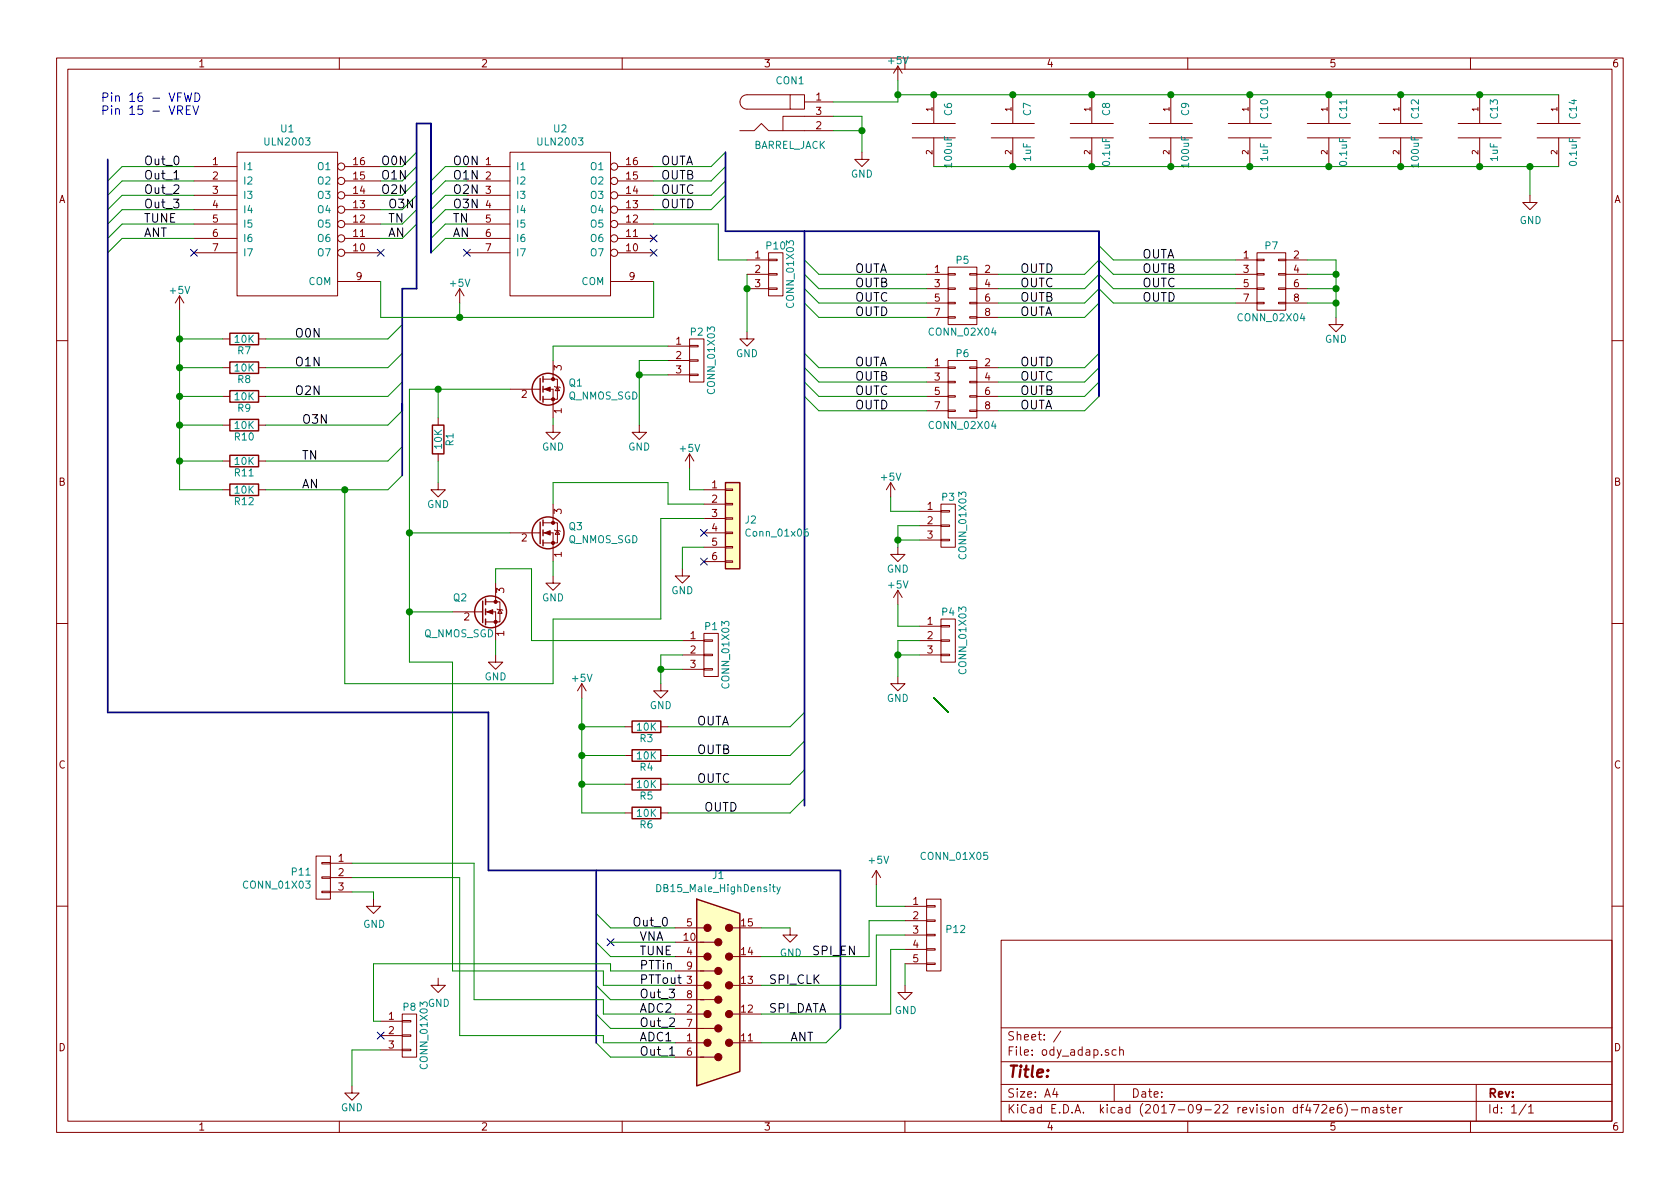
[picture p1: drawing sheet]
<svg xmlns="http://www.w3.org/2000/svg" width="297mm" height="210mm" viewBox="0 0 297 210" stroke-linecap="round" stroke-linejoin="round" font-family="sans-serif">
<g fill="none" stroke="#840000" stroke-width=".18">
<path d="M10 10.3h277v189.9h-277zM12 12.2h273v186.1h-273zM60 10.3v1.9M110 10.3v1.9M139.7 16.8h2.5v2.5h-2.5zM139.7 16.8h-7.6a1.27 1.27 0 0 0-1.3 1.2 1.27 1.27 0 0 0 1.3 1.3h7.6M142.2 18h5.1M158.7 11.7l-.7 1.2M158.7 11.7v2.5M158.7 11.7l.8 1.2M160 10.3v1.9M165.1 16.8v5"/>
<path d="M179.1 16.8v5M193 16.8v5M207 16.8v5M210 10.3v1.9M221 16.8v5M234.9 16.8v5M247.6 16.8v5M260 10.3v1.9M261.6 16.8v5M275.6 16.8v5M34.3 29.5h7.6M34.3 39.6h7.6"/>
<path d="M34.3 37.1h7.6M34.3 34.5h7.6M34.3 32h7.6M41.9 26.9h17.8v25.4h-17.8zM61 29.5h6.3M61 39.6h6.3M61 37.1h6.3M61 34.5h6.3M61 32h6.3M82.5 29.5h7.7M82.5 39.6h7.7M82.5 37.1h7.7"/>
<path d="M82.5 34.5h7.7M82.5 32h7.7M90.2 26.9h17.7v25.4h-17.7zM109.2 29.5h6.4M109.2 39.6h6.4M109.2 37.1h6.4M109.2 34.5h6.4M109.2 32h6.4M130.8 23.1h2.5l1.3-1.3 1.3 1.3h11.4M147.3 20.6h-8.9v2.5M152.4 26.9v1.3h1.3l-1.3 1.3-1.3-1.3h1.3M161.3 24.4h7.6"/>
<path d="M161.3 21.8h7.6M165.1 24.4v5.1M175.3 24.4h7.6M175.3 21.8h7.6M179.1 24.4v5.1M189.2 24.4h7.6M189.2 21.8h7.6M193 24.4v5.1M203.2 24.4h7.6M203.2 21.8h7.6M207 24.4v5.1M217.2 24.4h7.6"/>
<path d="M217.2 21.8h7.6M221 24.4v5.1M231.1 24.4h7.7M231.1 21.8h7.7M234.9 24.4v5.1M243.8 24.4h7.7M243.8 21.8h7.7M247.6 24.4v5.1M257.8 24.4h7.6M257.8 21.8h7.6M261.6 24.4v5.1M270.5 34.5v1.3h1.3l-1.3 1.3-1.3-1.3h1.3"/>
<path d="M271.8 24.4h7.6M271.8 21.8h7.6M275.6 24.4v5.1M31.7 52.3l-.7 1.3M31.7 52.3v2.6M31.7 52.3l.8 1.3M34.3 44.7h7.6M34.3 42.2h7.6M39.4 59.9h1.2M45.7 59.9h1.3M59.7 49.8h7.6M61 44.7h6.3"/>
<path d="M61 42.2h6.3M81.3 51l-.8 1.3M81.3 51v2.6M81.3 51l.7 1.3M82.5 44.7h7.7M82.5 42.2h7.7M107.9 49.8h7.7M109.2 44.7h6.4M109.2 42.2h6.4M121.9 59.9h2.6v7.7h-2.6zM132.1 58.7v1.2h1.2l-1.2 1.3-1.3-1.3h1.3M132.1 48.5h3.8"/>
<path d="M132.1 51h3.8M132.1 46h3.8M135.9 50.9h1.5v.3h-1.5zM135.9 48.4h1.5v.2h-1.5zM135.9 45.8h1.5v.3h-1.5zM135.9 44.7h2.5v7.6h-2.5zM163.8 48.5h3.8M163.8 51h3.8M163.8 53.6h3.8M163.8 56.1h3.8M167.6 56h1.3v.3h-1.3zM167.6 53.5h1.3v.2h-1.3z"/>
<path d="M167.6 50.9h1.3v.3h-1.3zM167.6 48.4h1.3v.2h-1.3zM167.6 47.2h5.1v10.2h-5.1zM171.4 56h1.3v.3h-1.3zM171.4 53.5h1.3v.2h-1.3zM171.4 50.9h1.3v.3h-1.3zM171.4 48.4h1.3v.2h-1.3zM172.7 48.5h3.8M172.7 51h3.8M172.7 53.6h3.8M172.7 56.1h3.8M218.4 48.5h3.8"/>
<path d="M218.4 51h3.8M218.4 53.6h3.8M218.4 46h3.8M222.2 53.5h1.3v.2h-1.3zM222.2 50.9h1.3v.3h-1.3zM222.2 48.4h1.3v.2h-1.3zM222.2 45.8h1.3v.3h-1.3zM222.2 44.7h5.1v10.2h-5.1zM226.1 53.5h1.2v.2h-1.2zM226.1 50.9h1.2v.3h-1.2zM226.1 48.4h1.2v.2h-1.2zM226.1 45.8h1.2v.3h-1.2z"/>
<path d="M227.3 48.5h3.8M227.3 51h3.8M227.3 53.6h3.8M227.3 46h3.8M236.2 56.1v1.3h1.3l-1.3 1.3-1.3-1.3h1.3M10 60.2h2M39.4 65h1.2M39.4 70.1h1.2M39.4 75.2h1.2M45.7 65h1.3M45.7 70.1h1.3M45.7 75.2h1.3"/>
<path d="M77.5 73.9v1.3M90.2 68.8h5M95.3 68.8h.2M96 68.8h1.8v5.1M96 67.1h1.8M97.8 75.2v1.2h1.3l-1.3 1.3-1.3-1.3h1.3M97.8 67.1h.8v3.5h-2.6M97.8 63.7v3.4M98 68.3l.2 .1h.7l.2 .2M98.6 68.4l.3 .7h-.7zM113 75.2v1.2h1.3l-1.3 1.3-1.2-1.3h1.2M118.1 61.2h3.8"/>
<path d="M118.1 63.7h3.8M118.1 66.3h3.8M121.9 66.2h1.5v.2h-1.5zM121.9 63.6h1.5v.3h-1.5zM121.9 61.1h1.5v.2h-1.5zM163.8 65h3.8M163.8 67.6h3.8M163.8 70.1h3.8M163.8 72.6h3.8M167.6 72.5h1.3v.3h-1.3zM167.6 70h1.3v.2h-1.3zM167.6 67.4h1.3v.3h-1.3z"/>
<path d="M167.6 64.9h1.3v.2h-1.3zM167.6 63.7h5.1v10.2h-5.1zM171.4 72.5h1.3v.3h-1.3zM171.4 70h1.3v.2h-1.3zM171.4 67.4h1.3v.3h-1.3zM171.4 64.9h1.3v.2h-1.3zM172.7 65h3.8M172.7 67.6h3.8M172.7 70.1h3.8M172.7 72.6h3.8M285 60.2h2M39.4 81.5h1.2"/>
<path d="M39.4 86.6h1.2M45.7 81.5h1.3M45.7 86.6h1.3M77.5 85.3v1.3h1.2l-1.2 1.3-1.3-1.3h1.3M77.5 80.3v1.2M90.2 94.2h5M95.3 94.2h.2M96 94.2h1.8v5.1M96 92.5h1.8M97.8 92.5h.8v3.5h-2.6M97.8 89.1v3.4M98 93.7l.2 .1h.7l.2 .2"/>
<path d="M98.6 93.8l.3 .7h-.7zM121.9 80.3l-.7 1.2M121.9 80.3v2.5M121.9 80.3l.8 1.2M124.5 86.6h3.8M124.5 94.2h3.8M124.5 89.1h3.8M124.5 91.7h3.8M124.5 96.8h3.8M124.5 99.3h3.8M128.3 99.2h1.2v.2h-1.2zM128.3 96.6h1.2v.3h-1.2z"/>
<path d="M128.3 94.1h1.2v.3h-1.2zM128.3 91.6h1.2v.2h-1.2zM128.3 89h1.2v.3h-1.2zM128.3 86.5h1.2v.2h-1.2zM157.5 85.3l-.8 1.3M157.5 85.3v2.6M157.5 85.3l.7 1.3M158.7 96.8v1.2h1.3l-1.3 1.3-1.2-1.3h1.2M162.6 90.4h3.8M162.6 93h3.8M162.6 95.5h3.8M166.4 95.4h1.5v.2h-1.5z"/>
<path d="M166.4 92.8h1.5v.3h-1.5zM166.4 90.3h1.5v.2h-1.5zM166.4 89.1h2.5v7.7h-2.5zM10 110.3h2M80 108.2h5.1M85.1 108.2h.2M85.9 108.2h1.7v5.1M85.9 106.4h1.7M87.6 106.4h.8v3.6h-2.5M87.6 115.8v1.3h1.3l-1.3 1.3-1.2-1.3h1.2M87.6 103.1v3.3M87.9 107.7l.1 .1h.8l.1 .1"/>
<path d="M88.4 107.8l.4 .7h-.8zM97.8 101.8v1.3h1.3l-1.3 1.3-1.3-1.3h1.3M120.6 100.6v1.2h1.3l-1.3 1.3-1.2-1.3h1.2M120.6 113.3h3.9M120.6 115.8h3.9M120.6 118.4h3.9M124.5 118.2h1.5v.3h-1.5zM124.5 115.7h1.5v.2h-1.5zM124.5 113.2h1.5v.2h-1.5zM124.5 112h2.5v7.6h-2.5zM158.7 119.6v1.3h1.3l-1.3 1.3-1.2-1.3h1.2M158.7 104.4v2.5"/>
<path d="M158.7 104.4l-.7 1.3M158.7 104.4l.8 1.3M162.6 110.7h3.8M162.6 113.3h3.8M162.6 115.8h3.8M166.4 115.7h1.5v.2h-1.5zM166.4 113.2h1.5v.2h-1.5zM166.4 110.6h1.5v.3h-1.5zM166.4 109.5h2.5v7.6h-2.5zM285 110.3h2M102.9 120.9l-.8 1.3M102.9 120.9v2.5"/>
<path d="M102.9 120.9l.7 1.3M110.5 128.5h1.3M110.5 133.6h1.3M110.5 138.7h1.3M116.8 120.9v1.3h1.3l-1.3 1.2-1.2-1.2h1.2M116.8 128.5h1.3M116.8 133.6h1.3M116.8 138.7h1.3M55.9 151.4h2.5v7.6h-2.5zM56.9 157.6h1.5v.3h-1.5zM56.9 155.1h1.5v.2h-1.5zM56.9 152.5h1.5v.3h-1.5z"/>
<path d="M58.4 152.6h3.8M58.4 155.2h3.8M58.4 157.7h3.8M66 159v1.3h1.3l-1.3 1.2-1.2-1.2h1.2M110.5 143.8h1.3M116.8 143.8h1.3M154.9 153.9l-.7 1.3M154.9 153.9v2.6M154.9 153.9l.8 1.3M163.8 159h2.6v12.7h-2.6zM10 160.2h2M71.1 179.3h2.6v7.6h-2.6z"/>
<path d="M77.5 173v1.2h1.2l-1.2 1.3-1.3-1.3h1.3M119.4 176.8h7M119.4 171.7h7M119.4 166.6h7M119.4 179.3h5.1M119.4 174.2h5.1M119.4 169.2h5.1M119.4 164.1h5.1M129.5 179.3h5.1M129.5 174.2h5.1M129.5 169.2h5.1M129.5 164.1h5.1"/>
<path d="M139.7 164.1v1.2h1.3l-1.3 1.3-1.3-1.3h1.3M160 174.2v1.3h1.3l-1.3 1.3-1.3-1.3h1.3M160 160.3h3.8M160 162.8h3.8M160 165.3h3.8M160 167.9h3.8M160 170.4h3.8M163.8 170.3h1.6v.3h-1.6zM163.8 167.8h1.6v.2h-1.6zM163.8 165.2h1.6v.3h-1.6zM163.8 162.7h1.6v.2h-1.6zM163.8 160.1h1.6v.3h-1.6z"/>
<path d="M177 166.3h108v32h-108zM285 160.2h2M60 198.3v1.9M62.2 192v1.3h1.3l-1.3 1.3-1.2-1.3h1.2M67.3 180.6h3.8M67.3 183.1h3.8M67.3 185.7h3.8M71.1 185.5h1.5v.3h-1.5zM71.1 183h1.5v.3h-1.5zM71.1 180.5h1.5v.2h-1.5zM110 198.3v1.9M119.4 181.9h7"/>
<path d="M119.4 186.9h7M119.4 184.4h5.1M129.5 184.4h5.1M160 198.3v1.9M177 194.8h108M177 191.8h108M177 187.8h108M177 181.8h108M186.5 192.5l-.4 1h1M186.8 193v1M187.6 182.3l-1.3 2M197 191.8v3"/>
<path d="M197.3 185.7l-.4-.1-.3 .3 .1 .6 .2 .1 .4-.1M198 185.7a.37 .37 0 0 1 .6 .1v.8M198 185.1v1.5M210 198.3v1.9M232.2 195.3h1l-.6 1.5M233.7 195.5l.2-.2h.4l.2 .2 .1 .3-.9 1h.9M235.2 196.3l.7-.1-.1-.3-.4-.1-.2 .2v.7h.6M237.2 195.3a.59 .59 0 0 0-.8 .7v.5l.2 .2 .4 .1 .2-.1 .1-.5-.1-.2-.5-.1-.3 .3M237.8 195.1a1.71 1.71 0 0 1 0 2.3M238.9 196.3h1.2M240.8 196l.2-.2 .4 .1v.9M240.8 195.8v1"/>
<path d="M241.4 196a.36 .36 0 0 1 .4-.2 .36 .36 0 0 1 .3 .2v.8M242.8 195.9h.6v.9M243.4 196.2l-.5 .1a.29 .29 0 0 0-.2 .2 .29 .29 0 0 0 .2 .3l.5-.1M244.7 195.9a.37 .37 0 0 0-.6 .1v.3l.6 .1v.1l-.2 .3-.4-.1M245.1 195.8h.6M245.4 195.3v1.3l.3 .2M246.2 196.3l.7-.1-.1-.3-.4-.1-.2 .2v.7h.6M247.5 195.8v1M247.9 195.8l-.4 .3M260 198.3v1.9M261 191.8v6.5M269.8 195.2l-1.2 2"/>
<path d="M270.3 195.8l.4-.5v1.5M270.3 196.8h.8"/>
<circle cx="60.3" cy="39.6" r=".63"/>
<circle cx="60.3" cy="37.1" r=".63"/>
<circle cx="60.3" cy="34.5" r=".63"/>
<circle cx="60.3" cy="29.5" r=".63"/>
<circle cx="60.3" cy="32" r=".63"/>
<circle cx="108.6" cy="29.5" r=".63"/>
<circle cx="108.6" cy="32" r=".63"/>
<circle cx="108.6" cy="39.6" r=".63"/>
<circle cx="108.6" cy="37.1" r=".63"/>
<circle cx="108.6" cy="34.5" r=".63"/>
<circle cx="60.3" cy="44.7" r=".63"/>
<circle cx="60.3" cy="42.2" r=".63"/>
<circle cx="108.6" cy="42.2" r=".63"/>
<circle cx="108.6" cy="44.7" r=".63"/>
</g>
<g fill="none" stroke="#840000" stroke-width=".25">
<path d="M40.6 58.9h5.1v2.1h-5.1zM40.6 64h5.1v2h-5.1zM40.6 69.1h5.1v2h-5.1zM40.6 74.2h5.1v2h-5.1zM76.5 75.2h2v5.1h-2zM95.5 66.9v3.8M96 66.5v1.1M96 68.3v1M96 70.1v1M40.6 80.5h5.1v2h-5.1zM40.6 85.6h5.1v2h-5.1zM95.5 92.3v3.8"/>
<path d="M96 91.9v1.1M96 93.7v1M96 95.5v1M128.3 85.3h2.5v15.3h-2.5zM85.3 106.3v3.8M85.9 105.9v1M85.9 107.7v1M85.9 109.5v1M111.8 127.5h5v2h-5zM111.8 132.6h5v2h-5zM111.8 137.7h5v2h-5zM111.8 142.7h5v2.1h-5z"/>
<path d="M123.2 159l7.6 2.5v28l-7.6 2.5z"/>
<circle cx="96.9" cy="68.8" r="2.82"/>
<circle cx="96.9" cy="94.2" r="2.82"/>
<circle cx="86.7" cy="108.2" r="2.82"/>
</g>
<path d="M31.4 19.5l.7-.1 .2-.2-.1-.4-.2-.1h-.6v1.5M31.8 19.5l.5 .7M32.6 16.4l.3 1.6 .3-1.1 .3 1.1 .4-1.6M32.9 19.4h.6M33.7 18.7h-.8v1.5h.8M34.1 18.7l.5 1.5 .5-1.5M34.5 16.4a.77 .77 0 0 1 .8 .8 .77 .77 0 0 1-.8 .8z" fill="none" stroke="#0000c2" stroke-width=".18"/>
<g fill="none" stroke="#008400" stroke-width=".18">
<path d="M158.7 14.2v3.8h-11.4M158.7 16.8h116.9M34.3 29.5h-12.7l-2.6 2.5M34.3 32h-12.7l-2.6 2.5M34.3 34.5h-12.7l-2.6 2.6M34.3 37.1h-12.7l-2.6 2.5M34.3 39.6h-12.7l-2.6 2.6M73.7 26.9l-2.6 2.6h-3.8M73.7 29.5l-2.6 2.5h-3.8M73.7 32l-2.6 2.5h-3.8M73.7 34.5l-2.6 2.6h-3.8M73.7 39.6l-2.6 2.6h-3.8"/>
<path d="M73.7 37.1l-2.6 2.5h-3.8M82.5 29.5h-3.8l-2.5 2.5M82.5 37.1h-3.8l-2.5 2.5M82.5 34.5h-3.8l-2.5 2.6M82.5 32h-3.8l-2.5 2.5M82.5 39.6h-3.8l-2.5 2.6M115.6 39.6h11.4v6.4h5.1M128.3 26.9l-2.6 2.6h-10.1M128.3 29.5l-2.6 2.5h-10.1M128.3 32l-2.6 2.5h-10.1M128.3 34.5l-2.6 2.6h-10.1M147.3 20.6h5.1v6.3"/>
<path d="M147.3 23.1h5.1M165.1 29.5h110.5M270.5 29.5v5M31.7 54.9v31.7h7.7M31.7 59.9h7.7M34.3 42.2h-12.7l-2.6 2.5M67.3 49.8v6.3h48.3v-6.3M71.1 57.4l-2.5 2.5h-21.6M81.3 53.6v2.5M82.5 42.2h-3.8l-2.5 2.5M132.1 48.5v10.2M142.2 46l2.6 2.5h19"/>
<path d="M142.2 48.5l2.6 2.5h19M142.2 51l2.6 2.6h19M142.2 53.6l2.6 2.5h19M176.5 48.5h15.3l2.5-2.5 2.5 2.5h21.6M176.5 51h15.3l2.5-2.5 2.5 2.5h21.6M176.5 53.6h15.3l2.5-2.6 2.5 2.6h21.6M194.3 53.6l-2.5 2.5h-15.3M194.3 43.4l2.5 2.6h21.6M231.1 48.5h5.1M231.1 51h5.1M231.1 53.6h5.1M231.1 46h5.1v10.1"/>
<path d="M31.7 65h7.7M31.7 70.1h7.7M31.7 75.2h7.7M71.1 72.6l-2.5 2.6h-21.6M71.1 67.6l-2.5 2.5h-21.6M71.1 62.5l-2.5 2.5h-21.6M71.1 79l-2.5 2.5h-21.6M77.5 68.8v5.1M90.2 68.8h-17.8v48.3h7.6v54.6h26.7v2.5h12.7M97.8 73.9v1.3M113 66.3h5.1M118.1 63.7h-5.1v11.5"/>
<path d="M118.1 61.2h-20.3v2.5M142.2 62.5l2.6 2.5h19M142.2 65l2.6 2.6h19M142.2 67.6l2.6 2.5h19M142.2 70.1l2.6 2.5h19M194.3 62.5l-2.5 2.5h-15.3M194.3 65l-2.5 2.6h-15.3M194.3 67.6l-2.5 2.5h-15.3M194.3 70.1l-2.5 2.5h-15.3M31.7 81.5h7.7M61 86.6v34.3h36.8v-11.4h19v-17.8h7.7M71.1 84.1l-2.5 2.5h-21.6"/>
<path d="M72.4 94.2h17.8M77.5 81.5v3.8M97.8 89.1v-3.8h20.3v3.8h6.4M97.8 99.3v2.5M121.9 82.8v3.8h2.6M124.5 96.8h-3.9v3.8M157.5 87.9v2.5h5.1M158.7 95.5h3.9M162.6 93h-3.9v3.8M72.4 108.2h7.6M87.6 103.1v-2.5h6.4v12.7h26.6M87.6 113.3v2.5"/>
<path d="M116.8 118.4h3.8M120.6 115.8h-3.8v5.1M158.7 106.9v3.8h3.9M158.7 115.8h3.9M162.6 113.3h-3.9v6.3M102.9 123.4v20.4h7.6M102.9 138.7h7.6M102.9 133.6h7.6M102.9 128.5h7.6M142.2 126l-2.5 2.5h-21.6M142.2 131.1l-2.5 2.5h-21.6M142.2 136.1l-2.5 2.6h-21.6"/>
<path d="M165.1 123.4l2.5 2.6M62.2 155.2h19.1v27.9h25.4v1.3h12.7M62.2 152.6h21.6v24.2h22.9v2.5h12.7M62.2 157.7h3.8v1.3M142.2 141.2l-2.5 2.6h-21.6M154.9 156.5v3.8h5.1M105.4 161.5l2.5 2.6h11.5M105.4 166.6l2.5 2.6h11.5M105.4 174.2l2.5 2.6h11.5M105.4 179.3l2.5 2.6h11.5M107.9 166.6h11.5M119.4 171.7h-11.5v-1.3h-41.9v10.2h1.3"/>
<path d="M134.6 164.1h5.1M160 167.9h-2.5v11.4h-22.9M160 162.8h-6.3v6.4h-19.1M160 165.3h-5.1v8.9h-20.3M160 170.4v3.8M67.3 185.7h-5.1v6.3M105.4 184.4l2.5 2.5h11.5M148.6 181.9l-2.6 2.5h-11.4"/>
</g>
<path d="M30.8 31.7h.8M118.4 186.6h.9" fill="none" stroke="#000" stroke-width=".18"/>
<g fill="none" stroke="#000084" stroke-width=".18">
<path d="M33.7 44.1l1.2 1.2M34.9 44.1l-1.2 1.2M66.7 44.1l1.2 1.2M67.9 44.1l-1.2 1.2M81.9 44.1l1.3 1.2M83.2 44.1l-1.3 1.2M115 44.1l1.2 1.2M115 41.5l1.2 1.3M116.2 44.1l-1.2 1.2M116.2 41.5l-1.2 1.3M123.9 93.6l1.2 1.2M123.9 98.7l1.2 1.2"/>
<path d="M125.1 93.6l-1.2 1.2M125.1 98.7l-1.2 1.2M107.3 166l1.3 1.2M108.6 166l-1.3 1.2M66.7 182.5l1.2 1.2M67.9 182.5l-1.2 1.2"/>
</g>
<g fill="#ffffc2" stroke="#ffffc2" stroke-width=".18">
<path d="M123.2 159l7.6 2.5v28l-7.6 2.5z"/>
<path d="M128.3 85.3h2.5v15.3h-2.5z"/>
</g>
<g fill="#840000" stroke="#840000" stroke-width=".18">
<path d="M96.3 68.8l1-.4v.8z"/>
<path d="M96.3 94.2l1-.4v.8z"/>
<path d="M86.1 108.2l1-.4v.8z"/>
<circle cx="125.1" cy="184.4" r=".63"/>
<circle cx="125.1" cy="179.3" r=".63"/>
<circle cx="125.1" cy="174.2" r=".63"/>
<circle cx="125.1" cy="169.2" r=".63"/>
<circle cx="125.1" cy="164.1" r=".63"/>
<circle cx="127" cy="186.9" r=".63"/>
<circle cx="127" cy="181.9" r=".63"/>
<circle cx="127" cy="176.8" r=".63"/>
<circle cx="127" cy="171.7" r=".63"/>
<circle cx="127" cy="166.6" r=".63"/>
<circle cx="128.9" cy="184.4" r=".63"/>
<circle cx="128.9" cy="179.3" r=".63"/>
<circle cx="128.9" cy="174.2" r=".63"/>
<circle cx="128.9" cy="169.2" r=".63"/>
<circle cx="128.9" cy="164.1" r=".63"/>
<circle cx="97.8" cy="70.6" r=".28"/>
<circle cx="97.8" cy="67.1" r=".28"/>
<circle cx="97.8" cy="96" r=".28"/>
<circle cx="97.8" cy="92.5" r=".28"/>
<circle cx="87.6" cy="110" r=".28"/>
<circle cx="87.6" cy="106.4" r=".28"/>
</g>
<path d="M142.8 93.5l-.4 .1a.87 .87 0 0 0 0 1.2l.5-.1v-.5l-.5-.2-.2 .3M116.1 156.4a.64 .64 0 0 1 .8 .6 .64 .64 0 0 1-.8 .7zM136.6 156.8h.5M136.8 156.4v1.1l.3 .2M137.4 156.8l.3 .9M138 156.8l-.5 1.2-.1 .1" fill="none" stroke="#008484" stroke-width=".18"/>
<g fill="#008400" stroke="#008400" stroke-width=".25">
<circle cx="152.4" cy="23.1" r=".51"/>
<circle cx="77.5" cy="68.8" r=".51"/>
<circle cx="158.8" cy="95.5" r=".51"/>
<circle cx="158.8" cy="115.8" r=".51"/>
<circle cx="102.9" cy="138.7" r=".51"/>
<circle cx="102.9" cy="133.6" r=".51"/>
<circle cx="102.9" cy="128.5" r=".51"/>
<circle cx="236.2" cy="48.5" r=".51"/>
<circle cx="236.2" cy="51" r=".51"/>
<circle cx="236.2" cy="53.6" r=".51"/>
<circle cx="158.8" cy="16.8" r=".51"/>
<circle cx="165.1" cy="16.8" r=".51"/>
<circle cx="179.1" cy="16.8" r=".51"/>
<circle cx="193" cy="16.8" r=".51"/>
<circle cx="207" cy="16.8" r=".51"/>
<circle cx="221" cy="16.8" r=".51"/>
<circle cx="235" cy="16.8" r=".51"/>
<circle cx="247.7" cy="16.8" r=".51"/>
<circle cx="261.6" cy="16.8" r=".51"/>
<circle cx="179.1" cy="29.5" r=".51"/>
<circle cx="193" cy="29.5" r=".51"/>
<circle cx="207" cy="29.5" r=".51"/>
<circle cx="221" cy="29.5" r=".51"/>
<circle cx="235" cy="29.5" r=".51"/>
<circle cx="247.7" cy="29.5" r=".51"/>
<circle cx="261.6" cy="29.5" r=".51"/>
<circle cx="270.5" cy="29.5" r=".51"/>
<circle cx="72.4" cy="94.2" r=".51"/>
<circle cx="31.8" cy="70.1" r=".51"/>
<circle cx="31.8" cy="65" r=".51"/>
<circle cx="31.8" cy="59.9" r=".51"/>
<circle cx="81.3" cy="56.1" r=".51"/>
<circle cx="31.8" cy="81.5" r=".51"/>
<circle cx="31.8" cy="75.2" r=".51"/>
<circle cx="132.1" cy="51" r=".51"/>
<circle cx="113" cy="66.3" r=".51"/>
<circle cx="61" cy="86.6" r=".51"/>
<circle cx="72.4" cy="108.2" r=".51"/>
<circle cx="116.8" cy="118.4" r=".51"/>
</g>
<path d="M19 28.2v97.8h67.4v27.9h62.2v28M128.3 26.9v14h66v29.2M76.2 44.7v-22.9h-2.5v29.2h-2.6v33.1M142.2 40.9v101.6M105.4 153.9v30.5" fill="none" stroke="#000084" stroke-width=".3"/>
<text font-size="2.8" fill="#840000" x="178" y="190.5">Title:</text>
<g font-size="2.1" fill="#0000c2">
<text x="17.8" y="18">Pin 16 - VFWD</text>
<text x="17.8" y="20.3">Pin 15 - VREV</text>
</g>
<g font-size="2.1">
<text x="25.4" y="29.2">Out_0</text>
<text x="67.3" y="29.2">O0N</text>
<text x="80" y="29.2">O0N</text>
<text x="116.8" y="29.2">OUTA</text>
<text x="25.4" y="31.7">Out_1</text>
<text x="25.4" y="34.3">Out_2</text>
<text x="67.3" y="31.7">O1N</text>
<text x="67.3" y="34.3">O2N</text>
<text x="80" y="31.7">O1N</text>
<text x="80" y="34.3">O2N</text>
<text x="116.8" y="31.7">OUTB</text>
<text x="116.8" y="34.3">OUTC</text>
<text x="25.4" y="36.8">Out_3</text>
<text x="25.4" y="39.4">TUNE</text>
<text x="25.4" y="41.9">ANT</text>
<text x="68.6" y="36.8">O3N</text>
<text x="68.6" y="39.4">TN</text>
<text x="68.6" y="41.9">AN</text>
<text x="80" y="36.8">O3N</text>
<text x="80" y="39.4">TN</text>
<text x="80" y="41.9">AN</text>
<text x="116.8" y="36.8">OUTD</text>
<text x="201.9" y="45.7">OUTA</text>
<text x="151.1" y="48.3">OUTA</text>
<text x="151.1" y="50.8">OUTB</text>
<text x="151.1" y="53.3">OUTC</text>
<text x="180.3" y="48.3">OUTD</text>
<text x="180.3" y="50.8">OUTC</text>
<text x="180.3" y="53.3">OUTB</text>
<text x="201.9" y="48.3">OUTB</text>
<text x="201.9" y="50.8">OUTC</text>
<text x="201.9" y="53.3">OUTD</text>
<text x="52.1" y="59.7">O0N</text>
<text x="151.1" y="55.9">OUTD</text>
<text x="180.3" y="55.9">OUTA</text>
<text x="52.1" y="64.8">O1N</text>
<text x="151.1" y="64.8">OUTA</text>
<text x="180.3" y="64.8">OUTD</text>
<text x="52.1" y="69.8">O2N</text>
<text x="151.1" y="67.3">OUTB</text>
<text x="151.1" y="69.8">OUTC</text>
<text x="180.3" y="67.3">OUTC</text>
<text x="180.3" y="69.8">OUTB</text>
<text x="53.3" y="74.9">O3N</text>
<text x="151.1" y="72.4">OUTD</text>
<text x="180.3" y="72.4">OUTA</text>
<text x="53.3" y="81.3">TN</text>
<text x="53.3" y="86.4">AN</text>
<text x="123.2" y="128.3">OUTA</text>
<text x="123.2" y="133.3">OUTB</text>
<text x="123.2" y="138.4">OUTC</text>
<text x="124.5" y="143.5">OUTD</text>
<text x="111.8" y="163.8">Out_0</text>
<text x="113" y="166.4">VNA</text>
<text x="113" y="174">PTTout</text>
<text x="113" y="168.9">TUNE</text>
<text x="113" y="171.4">PTTin</text>
<text x="135.9" y="174">SPI_CLK</text>
<text x="143.5" y="168.9">SPI_EN</text>
<text x="113" y="179.1">ADC2</text>
<text x="113" y="176.5">Out_3</text>
<text x="135.9" y="179.1">SPI_DATA</text>
<text x="113" y="184.1">ADC1</text>
<text x="113" y="181.6">Out_2</text>
<text x="139.7" y="184.1">ANT</text>
<text x="113" y="186.7">Out_1</text>
</g>
<g font-size="2.1" fill="#840000">
<text x="178" y="184">Sheet: /</text>
<text x="178" y="186.7">File: ody_adap.sch</text>
<text x="178" y="196.9">KiCad E.D.A. kicad (2017-09-22 revision df472e6)-master</text>
<text x="178" y="194.1">Size: A4</text>
<text x="200" y="194.1">Date:</text>
<text x="263" y="194.1">Rev:</text>
<text x="263" y="196.9">Id: 1/1</text>
</g>
<g font-size="1.8" fill="#840000">
<text x="35" y="11.9">1</text>
<text x="85" y="11.9">2</text>
<text x="135" y="11.9">3</text>
<text x="185" y="11.9">4</text>
<text x="235" y="11.9">5</text>
<text x="285" y="11.9">6</text>
<text x="144.3" y="17.8">1</text>
<text x="144.3" y="22.9">2</text>
<text x="144.3" y="20.3">3</text>
<text x="37.6" y="29.2">1</text>
<text x="62.5" y="29.2">16</text>
<text x="85.9" y="29.2">1</text>
<text x="110.8" y="29.2">16</text>
<text x="10.4" y="35.9">A</text>
<text x="37.6" y="31.7">2</text>
<text x="37.6" y="34.3">3</text>
<text x="62.5" y="34.3">14</text>
<text x="62.5" y="31.7">15</text>
<text x="85.9" y="31.7">2</text>
<text x="85.9" y="34.3">3</text>
<text x="110.8" y="34.3">14</text>
<text x="110.8" y="31.7">15</text>
<text x="285.4" y="35.9">A</text>
<text x="37.6" y="36.8">4</text>
<text x="37.6" y="39.4">5</text>
<text x="37.6" y="41.9">6</text>
<text x="62.5" y="41.9">11</text>
<text x="62.5" y="39.4">12</text>
<text x="62.5" y="36.8">13</text>
<text x="85.9" y="36.8">4</text>
<text x="85.9" y="39.4">5</text>
<text x="85.9" y="41.9">6</text>
<text x="110.8" y="41.9">11</text>
<text x="110.8" y="39.4">12</text>
<text x="110.8" y="36.8">13</text>
<text x="37.6" y="44.4">7</text>
<text x="62.5" y="44.4">10</text>
<text x="85.9" y="44.4">7</text>
<text x="110.8" y="44.4">10</text>
<text x="133.5" y="45.7">1</text>
<text x="219.9" y="45.7">1</text>
<text x="228.8" y="45.7">2</text>
<text x="63" y="49.5">9</text>
<text x="111.3" y="49.5">9</text>
<text x="133.5" y="48.3">2</text>
<text x="133.5" y="50.8">3</text>
<text x="165.3" y="48.3">1</text>
<text x="165.3" y="50.8">3</text>
<text x="165.3" y="53.3">5</text>
<text x="174.1" y="48.3">2</text>
<text x="174.1" y="50.8">4</text>
<text x="174.1" y="53.3">6</text>
<text x="219.9" y="48.3">3</text>
<text x="219.9" y="50.8">5</text>
<text x="219.9" y="53.3">7</text>
<text x="228.8" y="48.3">4</text>
<text x="228.8" y="50.8">6</text>
<text x="228.8" y="53.3">8</text>
<text x="165.3" y="55.9">7</text>
<text x="174.1" y="55.9">8</text>
<text x="99.3" y="65.5" transform="rotate(-90 99.3 65.5)">3</text>
<text x="119.5" y="61">1</text>
<text x="119.5" y="63.5">2</text>
<text x="165.3" y="64.8">1</text>
<text x="174.1" y="64.8">2</text>
<text x="92.2" y="70.4">2</text>
<text x="119.5" y="66">3</text>
<text x="165.3" y="67.3">3</text>
<text x="165.3" y="69.8">5</text>
<text x="174.1" y="67.3">4</text>
<text x="174.1" y="69.8">6</text>
<text x="99.3" y="73.1" transform="rotate(-90 99.3 73.1)">1</text>
<text x="165.3" y="72.4">7</text>
<text x="174.1" y="72.4">8</text>
<text x="10.4" y="85.9">B</text>
<text x="125.9" y="86.4">1</text>
<text x="125.9" y="88.9">2</text>
<text x="285.4" y="85.9">B</text>
<text x="92.2" y="95.8">2</text>
<text x="99.3" y="90.9" transform="rotate(-90 99.3 90.9)">3</text>
<text x="125.9" y="91.4">3</text>
<text x="125.9" y="94">4</text>
<text x="164" y="90.2">1</text>
<text x="164" y="92.7">2</text>
<text x="164" y="95.2">3</text>
<text x="99.3" y="98.5" transform="rotate(-90 99.3 98.5)">1</text>
<text x="125.9" y="96.5">5</text>
<text x="125.9" y="99.1">6</text>
<text x="89.2" y="104.9" transform="rotate(-90 89.2 104.9)">3</text>
<text x="82.1" y="109.7">2</text>
<text x="89.2" y="112.5" transform="rotate(-90 89.2 112.5)">1</text>
<text x="122.1" y="113">1</text>
<text x="164" y="110.5">1</text>
<text x="164" y="113">2</text>
<text x="122.1" y="115.6">2</text>
<text x="122.1" y="118.1">3</text>
<text x="164" y="115.6">3</text>
<text x="10.4" y="135.9">C</text>
<text x="285.4" y="135.9">C</text>
<text x="59.8" y="152.4">1</text>
<text x="59.8" y="154.9">2</text>
<text x="59.8" y="157.5">3</text>
<text x="161.4" y="160">1</text>
<text x="121" y="166.4">10</text>
<text x="121.4" y="163.8">5</text>
<text x="131.1" y="163.8">15</text>
<text x="161.4" y="162.6">2</text>
<text x="161.4" y="165.1">3</text>
<text x="161.4" y="167.6">4</text>
<text x="121.4" y="174">3</text>
<text x="121.4" y="168.9">4</text>
<text x="121.4" y="171.4">9</text>
<text x="131.1" y="174">13</text>
<text x="131.1" y="168.9">14</text>
<text x="161.4" y="170.2">5</text>
<text x="121.4" y="179.1">2</text>
<text x="121.4" y="176.5">8</text>
<text x="131.1" y="179.1">12</text>
<text x="10.4" y="185.9">D</text>
<text x="68.7" y="180.3">1</text>
<text x="68.7" y="182.9">2</text>
<text x="68.7" y="185.4">3</text>
<text x="121.4" y="184.1">1</text>
<text x="121.4" y="181.6">7</text>
<text x="131.1" y="184.1">11</text>
<text x="285.4" y="185.9">D</text>
<text x="121.4" y="186.7">6</text>
<text x="35" y="199.9">1</text>
<text x="85" y="199.9">2</text>
<text x="135" y="199.9">3</text>
<text x="185" y="199.9">4</text>
<text x="235" y="199.9">5</text>
<text x="285" y="199.9">6</text>
</g>
<g font-size="1.8" fill="#008484">
<text x="157.1" y="11.3">+5V</text>
<text x="137.3" y="14.9">CON1</text>
<text x="49.7" y="23.4">U1</text>
<text x="97.9" y="23.4">U2</text>
<text x="168.3" y="20.4" transform="rotate(-90 168.3 20.4)">C6</text>
<text x="182.3" y="20.4" transform="rotate(-90 182.3 20.4)">C7</text>
<text x="196.3" y="20.4" transform="rotate(-90 196.3 20.4)">C8</text>
<text x="210.2" y="20.4" transform="rotate(-90 210.2 20.4)">C9</text>
<text x="224.2" y="20.9" transform="rotate(-90 224.2 20.9)">C10</text>
<text x="238.2" y="20.9" transform="rotate(-90 238.2 20.9)">C11</text>
<text x="250.9" y="20.9" transform="rotate(-90 250.9 20.9)">C12</text>
<text x="264.8" y="20.9" transform="rotate(-90 264.8 20.9)">C13</text>
<text x="278.8" y="20.9" transform="rotate(-90 278.8 20.9)">C14</text>
<text x="47" y="25.7">ULN2003</text>
<text x="95.3" y="25.7">ULN2003</text>
<text x="133.1" y="26.3">BARREL_JACK</text>
<text x="168.3" y="29.4" transform="rotate(-90 168.3 29.4)">100uF</text>
<text x="182.3" y="28.5" transform="rotate(-90 182.3 28.5)">1uF</text>
<text x="196.3" y="29.2" transform="rotate(-90 196.3 29.2)">0.1uF</text>
<text x="210.2" y="29.4" transform="rotate(-90 210.2 29.4)">100uF</text>
<text x="224.2" y="28.5" transform="rotate(-90 224.2 28.5)">1uF</text>
<text x="238.2" y="29.2" transform="rotate(-90 238.2 29.2)">0.1uF</text>
<text x="250.9" y="29.4" transform="rotate(-90 250.9 29.4)">100uF</text>
<text x="264.8" y="28.5" transform="rotate(-90 264.8 28.5)">1uF</text>
<text x="278.8" y="29.2" transform="rotate(-90 278.8 29.2)">0.1uF</text>
<text x="42.9" y="30.1">I1</text>
<text x="42.9" y="32.6">I2</text>
<text x="42.9" y="35.2">I3</text>
<text x="56.3" y="35.2">O3</text>
<text x="56.3" y="32.6">O2</text>
<text x="56.3" y="30.1">O1</text>
<text x="91.2" y="30.1">I1</text>
<text x="91.2" y="32.6">I2</text>
<text x="91.2" y="35.2">I3</text>
<text x="104.6" y="35.2">O3</text>
<text x="104.6" y="32.6">O2</text>
<text x="104.6" y="30.1">O1</text>
<text x="150.4" y="31.4">GND</text>
<text x="42.9" y="37.7">I4</text>
<text x="42.9" y="40.3">I5</text>
<text x="56.3" y="40.3">O5</text>
<text x="56.3" y="37.7">O4</text>
<text x="91.2" y="37.7">I4</text>
<text x="91.2" y="40.3">I5</text>
<text x="104.6" y="40.3">O5</text>
<text x="104.6" y="37.7">O4</text>
<text x="268.7" y="39.6">GND</text>
<text x="42.9" y="42.8">I6</text>
<text x="42.9" y="45.3">I7</text>
<text x="56.3" y="45.3">O7</text>
<text x="56.3" y="42.8">O6</text>
<text x="91.2" y="42.8">I6</text>
<text x="91.2" y="45.3">I7</text>
<text x="104.6" y="45.3">O7</text>
<text x="104.6" y="42.8">O6</text>
<text x="135.6" y="44.1">P10</text>
<text x="169.1" y="46.7">P5</text>
<text x="223.7" y="44.1">P7</text>
<text x="30.1" y="52">+5V</text>
<text x="54.6" y="50.4">COM</text>
<text x="79.7" y="50.7">+5V</text>
<text x="102.8" y="50.4">COM</text>
<text x="122.1" y="59.4">P2</text>
<text x="140.4" y="54.1" transform="rotate(-90 140.4 54.1)">CONN_01X03</text>
<text x="164.5" y="59.4">CONN_02X04</text>
<text x="219.2" y="56.8">CONN_02X04</text>
<text x="41.6" y="60.6">10K</text>
<text x="41.6" y="65.7">10K</text>
<text x="42.1" y="62.7">R7</text>
<text x="130.1" y="63.2">GND</text>
<text x="169.1" y="63.2">P6</text>
<text x="234.3" y="60.6">GND</text>
<text x="41.6" y="70.8">10K</text>
<text x="42.1" y="67.7">R8</text>
<text x="100.5" y="70.7">Q_NMOS_SGD</text>
<text x="100.6" y="68.3">Q1</text>
<text x="126.4" y="69.4" transform="rotate(-90 126.4 69.4)">CONN_01X03</text>
<text x="41.6" y="77.9">R10</text>
<text x="41.6" y="75.9">10K</text>
<text x="42.1" y="72.8">R9</text>
<text x="164.5" y="75.9">CONN_02X04</text>
<text x="41.6" y="82.2">10K</text>
<text x="78.2" y="79.3" transform="rotate(-90 78.2 79.3)">10K</text>
<text x="80.2" y="78.8" transform="rotate(-90 80.2 78.8)">R1</text>
<text x="95.8" y="79.7">GND</text>
<text x="111.1" y="79.7">GND</text>
<text x="120.3" y="79.9">+5V</text>
<text x="41.6" y="84.2">R11</text>
<text x="41.6" y="89.3">R12</text>
<text x="41.6" y="87.3">10K</text>
<text x="75.5" y="89.8">GND</text>
<text x="155.9" y="85">+5V</text>
<text x="166.6" y="88.6">P3</text>
<text x="100.6" y="93.7">Q3</text>
<text x="131.8" y="92.6">J2</text>
<text x="132.2" y="94.9">Conn_01x06</text>
<text x="100.5" y="96.1">Q_NMOS_SGD</text>
<text x="156.8" y="101.3">GND</text>
<text x="170.9" y="98.6" transform="rotate(-90 170.9 98.6)">CONN_01X03</text>
<text x="80.2" y="106.3">Q2</text>
<text x="95.8" y="106.3">GND</text>
<text x="118.7" y="105.1">GND</text>
<text x="157.1" y="104.1">+5V</text>
<text x="75" y="112.7">Q_NMOS_SGD</text>
<text x="124.7" y="111.4">P1</text>
<text x="166.6" y="108.9">P4</text>
<text x="170.9" y="118.9" transform="rotate(-90 170.9 118.9)">CONN_01X03</text>
<text x="85.7" y="120.3">GND</text>
<text x="101.3" y="120.6">+5V</text>
<text x="114.9" y="125.4">GND</text>
<text x="129" y="121.4" transform="rotate(-90 129 121.4)">CONN_01X03</text>
<text x="156.8" y="124.1">GND</text>
<text x="112.7" y="129.2">10K</text>
<text x="113.2" y="131.2">R3</text>
<text x="112.7" y="134.3">10K</text>
<text x="113.2" y="136.3">R4</text>
<text x="112.7" y="139.4">10K</text>
<text x="113.2" y="141.4">R5</text>
<text x="112.7" y="144.4">10K</text>
<text x="113.2" y="146.5">R6</text>
<text x="51.7" y="154.8">P11</text>
<text x="126" y="155.4">J1</text>
<text x="153.7" y="152.7">+5V</text>
<text x="163.1" y="152.1">CONN_01X05</text>
<text x="43.3" y="157.1">CONN_01X03</text>
<text x="116.6" y="157.8">DB15_Male_HighDensity</text>
<text x="64.2" y="164.1">GND</text>
<text x="167.4" y="165">P12</text>
<text x="137.9" y="169.2">GND</text>
<text x="71.3" y="178.7">P8</text>
<text x="75.6" y="178">GND</text>
<text x="158.2" y="179.3">GND</text>
<text x="75.6" y="188.7" transform="rotate(-90 75.6 188.7)">CONN_01X03</text>
<text x="60.3" y="196.5">GND</text>
</g>
<g font-size="1.4" fill="#840000">
<text x="164.8" y="19.7" transform="rotate(-90 164.8 19.7)">1</text>
<text x="178.8" y="19.7" transform="rotate(-90 178.8 19.7)">1</text>
<text x="192.8" y="19.7" transform="rotate(-90 192.8 19.7)">1</text>
<text x="206.8" y="19.7" transform="rotate(-90 206.8 19.7)">1</text>
<text x="220.7" y="19.7" transform="rotate(-90 220.7 19.7)">1</text>
<text x="234.7" y="19.7" transform="rotate(-90 234.7 19.7)">1</text>
<text x="247.4" y="19.7" transform="rotate(-90 247.4 19.7)">1</text>
<text x="261.4" y="19.7" transform="rotate(-90 261.4 19.7)">1</text>
<text x="275.3" y="19.7" transform="rotate(-90 275.3 19.7)">1</text>
<text x="164.8" y="27.3" transform="rotate(-90 164.8 27.3)">2</text>
<text x="178.8" y="27.3" transform="rotate(-90 178.8 27.3)">2</text>
<text x="192.8" y="27.3" transform="rotate(-90 192.8 27.3)">2</text>
<text x="206.8" y="27.3" transform="rotate(-90 206.8 27.3)">2</text>
<text x="220.7" y="27.3" transform="rotate(-90 220.7 27.3)">2</text>
<text x="234.7" y="27.3" transform="rotate(-90 234.7 27.3)">2</text>
<text x="247.4" y="27.3" transform="rotate(-90 247.4 27.3)">2</text>
<text x="261.4" y="27.3" transform="rotate(-90 261.4 27.3)">2</text>
<text x="275.3" y="27.3" transform="rotate(-90 275.3 27.3)">2</text>
</g>
</svg>
